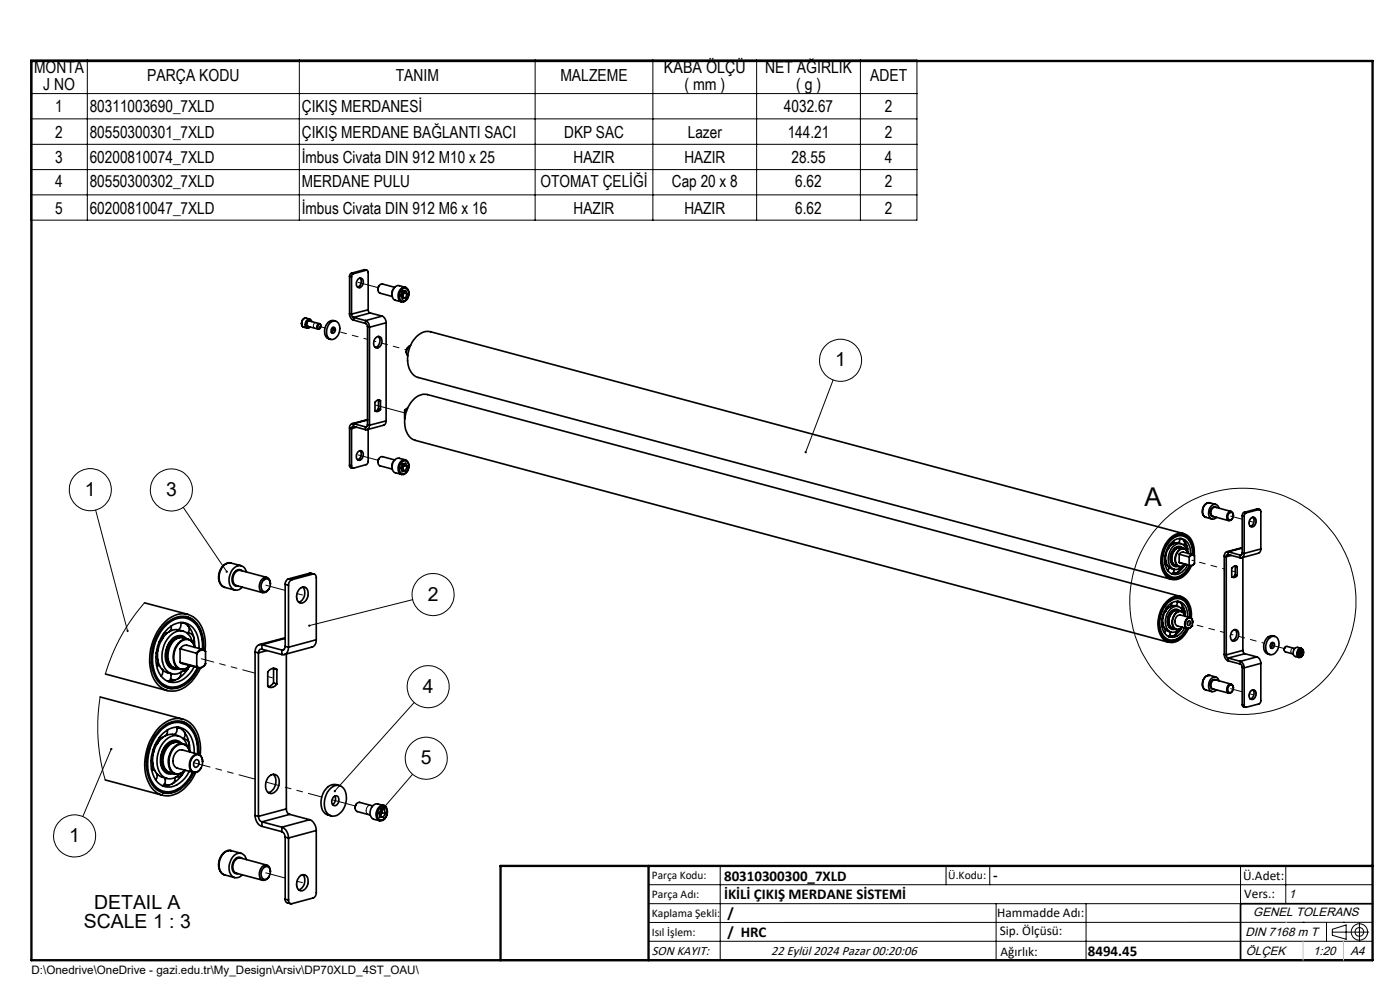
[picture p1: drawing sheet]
<svg xmlns="http://www.w3.org/2000/svg" width="297mm" height="210mm" viewBox="0 0 297 210" stroke-linecap="round" stroke-linejoin="round" font-family="sans-serif">
<g fill="none" stroke="#000" stroke-width=".35">
<path d="M74.2 58.6l.4 .1M74.2 58.6v7.9M74.6 58l-.3 .2-.1 .4M74.6 58.7v7.9M74.6 58l.4 .1M75 58.1l-.3 .2-.1 .4M76 59.2a.69 .69 0 0 1 .9 0 .69 .69 0 0 1 .1 .9 .78 .78 0 0 1-.4 .8 .78 .78 0 0 1-.9-.2l-.1-.8zM76.4 59a1.26 1.26 0 0 1-.6 1.9M77.3 57.2l.5 .1M77.3 57.2l.4 .1M77.3 57.2l-2.7 .8M77.7 57.3l.2 .1 .2 .3v8"/>
<path d="M77.7 57.3l-2.7 .8M64.5 69.4l.7 .2M64.9 67.5a1.06 1.06 0 0 0-.9 .8 1.06 1.06 0 0 0 .5 1.1M64.9 67.5a1.08 1.08 0 0 0-.9 .8 1.08 1.08 0 0 0 .5 1.1M64.9 67.5l.8 .2M65.8 68.1a.6 .6 0 0 0-.8 .4 .6 .6 0 0 0 .5 .8M66.1 68.2a.66 .66 0 0 0-.7-.5 .66 .66 0 0 0-.6 .6 .74 .74 0 0 0 0 1 .74 .74 0 0 0 .9 .2l.1-.1M67.6 68.9a.45 .45 0 0 1 .6 .3 .45 .45 0 0 1-.5 .5h-.2l-.1-.4zM67.8 68.7l-2.1-.6a.65 .65 0 0 0-.6 .5 .65 .65 0 0 0 .2 .6l2.2 .6M68.1 69.1a.42 .42 0 0 0-.5-.5 .42 .42 0 0 0-.4 .5v.2a.4 .4 0 0 0 .3 .5 .4 .4 0 0 0 .5-.3M68.1 69.1v.1M70 68.6a1.23 1.23 0 0 1 1.5-.4 1.23 1.23 0 0 1 .6 1.5 2.08 2.08 0 0 1-1.9 2.3 2.01 2.01 0 0 1-.5-3.1z"/>
<path d="M70.5 69.5a.5 .5 0 0 1 .6 .2 .5 .5 0 0 1-.1 .6 .43 .43 0 0 1-.5 .4 .43 .43 0 0 1-.3-.6zM70.6 69.5l.1 .5-.4 .5M71.2 68.1a1.81 1.81 0 0 0-2.3 2 1.51 1.51 0 0 0 1.3 1.9M74.2 66.5a1.41 1.41 0 0 0 .8 1.4M74.2 66.5l.4 .1M74.6 66.6l.1 .5 .3 .2M75 67.9l2.5 .7M75 67.3v.6M75 67.3l2.5 .7M77.5 68a1.42 1.42 0 0 1 .9 1.4M77.5 68.6l.4 .4 .1 .3M77.5 68v.6"/>
<path d="M78 69.3l.4 .1M78 69.3v20.8M78.1 65.7l.1 .4 .3 .3M78.1 65.7l-3.5 .9M78.4 69.4v20.8M78.5 66.4l-3.5 .9M78.5 66.4l2.6 .7M79.7 71.6a.79 .79 0 0 1 1-.1 .79 .79 0 0 1 .3 1 1.08 1.08 0 0 1-1.4 1.2 1.57 1.57 0 0 1 .1-2.1zM80.3 71.4a1.48 1.48 0 0 1-.7 2.3M80.4 60.7l-.2 .7M81.1 67.1a1.51 1.51 0 0 1 .8 1.4M81.1 67.1l-3.6 .9"/>
<path d="M81.9 68.5l-3.5 .9M81.9 68.5v20.8M83.7 61l-2.6-.8a1.09 1.09 0 0 0-.9 .8 1.09 1.09 0 0 0 .4 1.2l2.6 .7M85.1 61.6a.88 .88 0 0 1 1.1-.4 .88 .88 0 0 1 .5 1.1 1.41 1.41 0 0 1-1.4 1.5 1.46 1.46 0 0 1-.2-2.2zM85.2 63h.1M85.3 63l.7 .2M85.5 61.8v.8M85.5 62.6l-.3 .4M85.5 61.8h.1M85.5 61.8l.2 .4M85.5 62.6l-.2 .4M85.7 62.2l.7 .1"/>
<path d="M85.7 62.2l-.2 .4M86 61a1.66 1.66 0 0 1 0 2.8l-.8 .2M86 61l-1.3-.4a1.79 1.79 0 0 0-1.3 2.8l.5 .3 1.3 .3M86 61a1.7 1.7 0 0 0-1.5 1.2 1.7 1.7 0 0 0 .7 1.8M86.2 74.7l.3 .8M86.4 62.3l-.4-.6-.6 .1-.3 .9 .3 .7 .6-.2M86.4 62.3l-.4 .9M86.4 73.8h.1M86.4 73.8l-.2 .9M87.1 73.3l-.7 .5-.2 .9M74.2 98.7l.1 .5 .5 .1M74.2 90.8v7.9"/>
<path d="M74.2 90.8l.4 .1M74.2 98.7l.4 .1M74.6 90.9v7.9M75 89.9a.76 .76 0 0 0-.8 .9M75 90.4a.39 .39 0 0 0-.4 .5M75 89.9v.5M75 89.9l2.5 .6M75 90.4l2.5 .7M75.6 90.6l-1 .3M76 95.8a.64 .64 0 0 1 .8-.1 .64 .64 0 0 1 .3 .7 1.04 1.04 0 0 1-1.1 1.2 1.27 1.27 0 0 1 0-1.8zM76.4 95.6a1.26 1.26 0 0 1-.6 1.9M77.5 90.5v.6"/>
<path d="M77.8 90.5h-.3M78 90.1a.38 .38 0 0 1-.5 .4M78 89l-3.3 .9M78 90.1l.4 .1M78 89.1l-3 .8M78.1 91.1l-.1 7.1-.3 .4-2.7 .7a.38 .38 0 0 1-.4-.5M78.4 90.2a.77 .77 0 0 1-.9 .9M80.3 84.9h.1M80.3 86.7l-.3 .3-.4 .2M80.3 84.9l.4 .1M80.3 86.7l.4 .1M80.3 84.9v1.8"/>
<path d="M80.4 97.3l-.2 .7M80.7 85a.77 .77 0 0 0-1.1 .3v1.8a.78 .78 0 0 0 1.1-.3M80.7 85v1.8M81.9 89.3l-.1 .6-.4 .3-3.5 .9M81.9 89.3l-3.5 .9M83.7 97.6l-2.6-.7a1.09 1.09 0 0 0-.9 .8 1.09 1.09 0 0 0 .4 1.1l2.6 .7M85.1 98.2a.88 .88 0 0 1 1.1-.4 .88 .88 0 0 1 .5 1.1 1.27 1.27 0 0 1-1.6 1.5 1.75 1.75 0 0 1 0-2.2zM85.3 99.6l-.1 .1M85.3 99.6l.7 .2M85.5 98.4v.8M85.5 99.2l-.3 .4M85.5 98.4h.1"/>
<path d="M85.5 98.4l.2 .4M85.5 99.2l-.2 .4M85.7 98.8l.7 .1M85.7 98.8l-.2 .4M85.9 87.1v1.7M85.9 87.1l.4 .1M86 97.5a1.68 1.68 0 0 1 .7 1.9 1.68 1.68 0 0 1-1.5 1.2M86 97.5l-1.3-.3a1.78 1.78 0 0 0-1.3 2.8l.4 .3 1.4 .3M86 97.5a1.74 1.74 0 0 0-1.5 1.3 1.74 1.74 0 0 0 .6 1.8h.1M86.4 98.9l-.4-.6-.6 .2-.3 .8 .3 .7 .6-.2M86.4 98.9l-.4 .9M86.5 86.6l-.6 .5"/>
<path d="M49 119.4a2.45 2.45 0 0 0-2.6 2.4 2.25 2.25 0 0 0 1.3 2.8M49 119.4a2.81 2.81 0 0 0-2.5 3.5 1.86 1.86 0 0 0 1.2 1.7M49 119.4l2.2 .6M247.1 118.6l.2 .3M247.2 119.7a2.27 2.27 0 0 0 1.7 2.1 2.27 2.27 0 0 0 2.5-1.1l.6-.8M247.2 119.7l.4 .1M247.3 117.3l.1 .3M247.3 117.8l-.2 .3M247.4 119.2h.1M247.4 119.2l-.2 .5M247.4 119.2a1.62 1.62 0 0 0 1.1 1.4l.6 .1M247.8 116.4l-.3 .3"/>
<path d="M247.8 116.4a3.9 3.9 0 0 0-.4 2.8M247.9 116.3l-.1 .1M248 115.8l-.1 .5M248.5 115.6h-.4M249 115.1l.1 .1M249 114.6l-.2 .7M250 116.2a2.2 2.2 0 0 0-1 3.5M250.2 117.6l.4-.4 .4-.1 2.1 .6a3.6 3.6 0 0 0-2.2-4.2 3.9 3.9 0 0 0-3.9 3 5 5 0 0 0 .9 5.7 2.83 2.83 0 0 0 3.8-.9l.8-1.3-2.3-.7M250.2 117.6l2 .5M250.2 119.3l2 .6M250.2 117.6v1.7M250.2 114.2l.1 .5-.4 .5"/>
<path d="M250.3 116.1h-.1a2.01 2.01 0 0 0-1.9 2.3 1.52 1.52 0 0 0 1 1.6M250.5 116.2a1.99 1.99 0 0 0-2.1 2.5l.3 .9 .7 .4M250.5 116.2a2.21 2.21 0 0 0-1.7 3.2l.3 .4 1.1 .4M250.5 116.2l.7 .1M250.5 114.2l1 .9 .4 1.2M250.5 115.3l-.5-.1a2.03 2.03 0 0 0-2.1 1.1M250.6 114.3h-.3M251 113.5l.9 .5M251 116.3a1.45 1.45 0 0 0-2.4 .8 2.2 2.2 0 0 0 .6 3h.7M251.1 113.2l-159.8-42.8a3.9 3.9 0 0 0-4.1 2.7 5.7 5.7 0 0 0 .6 6.5l.7 .4 160 42.9M251.2 115.5l.4 .2 .3 .3M251.2 120l-.1 .1"/>
<path d="M251.3 114.8l-.2 .8M251.3 119.8l-.1 .2M251.4 119.8l-.2 .2M251.4 119.7a1.11 1.11 0 0 1-1.3 .4 1.11 1.11 0 0 1-.7-1.1 2.21 2.21 0 0 1 1.6-2.6l.7 .3 .3 .7a1.19 1.19 0 0 0-1-1.1 1.19 1.19 0 0 0-1.3 .8 2.02 2.02 0 0 0 .6 3.1l.5-.1 .6-.4M251.7 116.7a1.58 1.58 0 0 0-1.2-1.4 1.58 1.58 0 0 0-1.7 .7 3.3 3.3 0 0 0-.2 4.5 1.55 1.55 0 0 0 2.2-.4M251.9 114a4.3 4.3 0 0 1 1.1 3.7M251.9 116.3l-.1 .5M251.9 116.3l.1 1M252.2 118.1l.1 .1M252.3 118.2v1.6M252.3 119.8l-.1 .1M252.6 117.5a2.94 2.94 0 0 0-1.8-3.2 3.1 3.1 0 0 0-3.3 2.4l-.4 1.5 .1 1.5"/>
<path d="M253 117.6a3.7 3.7 0 0 0-1.8-3.8 3.2 3.2 0 0 0-3.7 1.9 5.2 5.2 0 0 0 .3 6.2 2.56 2.56 0 0 0 3.7-.7l.9-1.2a4.4 4.4 0 0 1-2.8 2.5M253.3 117.8a4.1 4.1 0 0 0-2.2-4.6 3.9 3.9 0 0 0-4.1 2.7 5.7 5.7 0 0 0 .6 6.5 2.91 2.91 0 0 0 4-.6l.7-.9 .4-.9M253.4 117.8a.73 .73 0 0 0-1.2 .3M253.4 117.8v.1M253.4 117.9a.7 .7 0 0 0-1.1 .3M253.4 119.5a.69 .69 0 0 1-1.1 .3M253.4 119.5a.79 .79 0 0 1-1.2 .4M253.4 117.9v1.6M255.8 109.7l1.3 .4M256.6 106.7a1.68 1.68 0 0 0-1.5 1.2 1.68 1.68 0 0 0 .7 1.8M256.6 106.6a1.78 1.78 0 0 0-1.4 1.3 1.78 1.78 0 0 0 .5 1.8h.1M256.6 106.6l1.3 .4"/>
<path d="M258.1 107.7a.84 .84 0 0 0-.9 0 .84 .84 0 0 0-.4 .8l.2 .9 .5 .2M258.6 107.8a.99 .99 0 0 0-1-.8 .99 .99 0 0 0-1 .8 1.47 1.47 0 0 0 .8 2.3l.7-.4M259.7 118l.4 .1M259.7 118v20.8M260.1 118.1v20.8M260.6 117a.77 .77 0 0 0-.9 1M260.6 117.6a.35 .35 0 0 0-.5 .5M260.6 117l2.5 .7M260.6 117.6l2.5 .7M260.6 117v.6M260.7 108.9a.55 .55 0 0 1 .7-.1 .55 .55 0 0 1 .2 .7 .58 .58 0 0 1-.4 .8 .58 .58 0 0 1-.7-.5v-.4zM261.2 108.5l-3.4-.9a1.07 1.07 0 0 0-.9 .8 1.07 1.07 0 0 0 .4 1.1l3.4 .9"/>
<path d="M261.2 117.8l-1.1 .3M261.7 109.4a.68 .68 0 0 0-.6-.9 .68 .68 0 0 0-.8 .7 .72 .72 0 0 0 0 .9 .72 .72 0 0 0 .9 .2l.3-.4M263.1 117.7v.6M263.4 117.6l-.3 .1M263.5 117.3a.39 .39 0 0 1-.4 .4M263.5 116.2l-3.3 .8M263.5 109.4l.4 .1M263.5 117.3l.4 .1M263.5 109.4v7.9M263.5 116.3l-2.9 .7M263.7 118.2v19.8M263.9 108.7l-.2 .1-.2 .6"/>
<path d="M263.9 117.4a.76 .76 0 0 1-.8 .9M263.9 108.7l.5 .1M263.9 109.5v7.9M264.4 108.8l-.3 .2-.2 .5M265.4 110a.69 .69 0 0 1 .9-.1 .69 .69 0 0 1 .2 .9 .78 .78 0 0 1-.5 .8 .78 .78 0 0 1-.9-.2l-.1-.7zM265.8 109.7a1.23 1.23 0 0 1-.5 1.9M266.6 108l.6 .1M266.6 108l.5 .1M266.6 108l-2.7 .7M267.1 108.1a.35 .35 0 0 1 .4 .4v7.9M267.1 108.1l-2.7 .7M267.5 116.4l-.4 .9-3.7 1"/>
<path d="M267.5 116.4l-3.6 1M30.7 127.9l9.1 2.4M33.1 139.3l.4 .6M33.4 137l.1 .6M33.5 138l-.4 .5M34.3 135.7l-.5 .4M34.3 135.7a6.3 6.3 0 0 0-.8 4.6M34.5 135.5l-.2 .2M34.5 134.6v.9M35.5 134.3l-.8 .1M36.2 133.6l.3 .1M36.3 132.8v.5l-.3 .6"/>
<path d="M37.9 135.3a3.7 3.7 0 0 0-2.3 4.8l.7 1.1M38.2 137.6l.7-.6 .5-.2 3.7 1M38.2 137.6l3.5 1M38.2 137.6v2.9M38.3 135.1a2.3 2.3 0 0 0-2.6 1.7 3.7 3.7 0 0 0 .5 4.6l.6 .2M38.3 132v1.1l-.5 .5M38.3 135.1l.2 .1M38.7 135.3a2.49 2.49 0 0 0-3 1.7 3.7 3.7 0 0 0 .5 4.3l.8 .4M38.8 132.1a4.4 4.4 0 0 1 2.4 3.4M38.9 133.9l-1-.3a3.4 3.4 0 0 0-3.4 1.9M38.9 132.1h-.6M39.5 135.5a2.06 2.06 0 0 0-3.2 .3 4.5 4.5 0 0 0-.5 5.6 1.81 1.81 0 0 0 2 .5"/>
<path d="M39.6 130.8l1.5 .9M39.9 134.2a1.35 1.35 0 0 1 1.2 .8M39.9 135.6a2.68 2.68 0 0 0-3.8 1.6 3.4 3.4 0 0 0 .8 4.4l1.3 .4M40.1 133.1v.5l-.3 .8M40.8 136.2a2.66 2.66 0 0 0-2-2.3 2.66 2.66 0 0 0-2.9 1.1 6 6 0 0 0-.7 7.1 2.55 2.55 0 0 0 4.1-.2M41.2 131.8a7.1 7.1 0 0 1 1.8 6M41.2 135.5l-.3 .8M41.2 135.5l.1 1.7M41.3 137.3a1.83 1.83 0 0 0-1.4-1.6 1.83 1.83 0 0 0-2 .9 4 4 0 0 0-.4 4.8 1.79 1.79 0 0 0 2.8-.2 1.93 1.93 0 0 1-2.3 .7 1.93 1.93 0 0 1-1.2-2 3.8 3.8 0 0 1 2.7-4.4 2.01 2.01 0 0 1 1.8 1.8M41.7 138.6v.1M41.7 138.7v2.6M42.2 137.6a5.4 5.4 0 0 0-2.4-5.3 4.2 4.2 0 0 0-4.7 1.6 8.4 8.4 0 0 0-1.1 9.3 3.5 3.5 0 0 0 5.7 .3l1-1.3 .5-.8"/>
<path d="M42.9 137.8a7 7 0 0 0-1.9-5.9 4.1 4.1 0 0 0-5.6 .6 9.9 9.9 0 0 0-2 11.3 3.9 3.9 0 0 0 5.9 1 8.2 8.2 0 0 0 2.6-3.2M43.1 137.8a7 7 0 0 0-2.4-6.5 4.4 4.4 0 0 0-5.3 .8 10.4 10.4 0 0 0-2.4 11.6 4.1 4.1 0 0 0 6.5 1.3 7.8 7.8 0 0 0 2.6-3.3l-3.5-1-.4-.2M43.5 138a7.6 7.6 0 0 0-2.5-7.1 4.6 4.6 0 0 0-6 1 11.1 11.1 0 0 0-2.4 12.1 4.4 4.4 0 0 0 7.4 1.2l1.2-1.3 1.3-2.2M43.6 138.2a1.16 1.16 0 0 0-1.9 .5M43.6 138.2a1.08 1.08 0 0 0-1.1-.4 1.08 1.08 0 0 0-.8 .8M43.6 138.2v2.6M47.7 124.6l2.1 .6M51.4 121.1a1.27 1.27 0 0 0-2 .9 1.68 1.68 0 0 0 .7 2.3h.4M52.3 121.3a1.57 1.57 0 0 0-1.3-1.3 1.57 1.57 0 0 0-1.7 .8 3.1 3.1 0 0 0 .2 4.2 1.46 1.46 0 0 0 1.9-.4M54.1 138.3l.7 .2M54.1 138.3v34.7M54.8 138.5v34.7"/>
<path d="M55.6 136.8a1.27 1.27 0 0 0-1.5 1.5M55.6 137.7a.64 .64 0 0 0-.8 .8M55.6 136.8l4.2 1.1M55.6 137.7l4.2 1.1M55.6 136.8v.9M55.8 123.2a.85 .85 0 0 1 1-.4 .85 .85 0 0 1 .6 1 1.46 1.46 0 0 1-1.4 1.7 1.53 1.53 0 0 1-.2-2.3zM56.6 122.5l-5.6-1.5a1.79 1.79 0 0 0-1.5 1.3 1.79 1.79 0 0 0 .6 1.9l5.6 1.5M56.6 138l-1.8 .5M57.4 123.9a1.08 1.08 0 0 0-.7-1.4 1.08 1.08 0 0 0-1.4 .7 1.77 1.77 0 0 0 .4 2.5 1.28 1.28 0 0 0 1.4-.8M59.8 137.9v.9M60.3 137.8l-.5 .1M60.5 137.1a.64 .64 0 0 1-.7 .8"/>
<path d="M60.5 135.3l-5.5 1.4M60.5 124l.7 .1M60.5 137.1l.7 .2M60.5 124v13.1M60.5 135.4l-4.9 1.4M60.7 138.7v32.9M61.2 122.8a1.23 1.23 0 0 0-.7 1.2M61.2 137.3a1.27 1.27 0 0 1-1.4 1.5M61.2 122.8l.7 .2M61.2 124.1v13.2M61.9 123a1.23 1.23 0 0 0-.7 1.1M63.5 124.9a1.05 1.05 0 0 1 1.4-.3 1.05 1.05 0 0 1 .5 1.3 1.67 1.67 0 0 1-1.9 2 1.99 1.99 0 0 1 0-3z"/>
<path d="M64.2 124.5a2.11 2.11 0 0 1-.8 3.2M65.7 121.6l.9 .2M65.7 121.6l.7 .2M65.7 121.6l-4.5 1.2M66.4 121.8a.64 .64 0 0 1 .7 .7v13.2M66.4 121.8l-4.5 1.2M67.1 135.7l-.1 .7-.5 .8-6.2 1.6M67.1 135.7l-5.9 1.6M246.5 131.8l.2 .4M246.7 132.4l-.2 .5 .4 .2M246.7 132.4a1.9 1.9 0 0 0 1.2 1.5l.6 .2M246.7 130.4l.1 .3"/>
<path d="M246.7 131l-.2 .3M247.2 133.6l-.1 .7M247.2 133.5v.1M247.2 133.6h.1M247.3 129.6l-.4 .3M247.3 129.6a4.1 4.1 0 0 0-.6 2.8M247.3 129.6h.1M247.4 129.5l-.1 .1M247.4 129v.5M247.4 129h.1M247.5 128.9h.5M247.6 127.8a2.7 2.7 0 0 1 3-.9 2.7 2.7 0 0 1 1.8 2.6l.1 1.5-2.1-.6a1.3 1.3 0 0 0-1.1 1 1.3 1.3 0 0 0 .5 1.4l2.1 .5a3.7 3.7 0 0 1-4 2.6 4.2 4.2 0 0 1-1.8-5.1l.5-1.6z"/>
<path d="M247.9 120.3l.1 .3-.2 .5M247.9 135.9h1.1M247.9 120.3h.1M248.2 134.8l.5 .2M248.4 128.5h.1M248.5 127.9l-.2 .7M248.5 127.9h.1M249 120.7a.82 .82 0 0 1-.3 1M249 121.4l.6 .2M249.2 130.3a1.16 1.16 0 0 1 1.2-.7 1.16 1.16 0 0 1 1 1.1 1.15 1.15 0 0 0-1.1-1 1.15 1.15 0 0 0-1.2 .9 1.86 1.86 0 0 0 .7 2.9l.6-.1 .4-.4a1.2 1.2 0 0 1-1.5 .4 1.2 1.2 0 0 1-.7-1.3l.1-.8zM249.3 129.5a2.28 2.28 0 0 0-.9 3.6M249.5 134l-.2 .7"/>
<path d="M249.6 122.5l-1.1 .1M249.7 129.4a1.58 1.58 0 0 0-1.8 1.4 1.76 1.76 0 0 0 .8 2.5M249.7 127.6l.1 .1M249.8 127.7l-.1 .4-.3 .4M249.8 127.7h.4M249.9 129.5a1.73 1.73 0 0 0-2.1 1.8 1.59 1.59 0 0 0 1 2M249.9 127.6a2.82 2.82 0 0 1 1.5 2.2M249.9 128.6l-.5-.1a1.83 1.83 0 0 0-2 1M250.2 120.6l-.2 .7M250.3 126.8l1 .5M250.3 129.6a1.26 1.26 0 0 0-2.1 .4 2.29 2.29 0 0 0 .5 3.5l.6-.1M250.4 133.6a2.73 2.73 0 0 1-2.5 1.4 .79 .79 0 0 0 .3-1"/>
<path d="M250.4 133.6l-.5 .3h-.3M250.5 126.5l-159.8-42.8a3.6 3.6 0 0 0-4 2.4 5.7 5.7 0 0 0 .6 6.9l.8 .4 159.8 42.8M250.5 133.4l-.1 .2M250.6 133.2l-.1 .2M250.6 129.7a1.81 1.81 0 0 0-2.6 1.6 1.7 1.7 0 0 0 1.5 2.2M250.7 133.1l-.2 .3M250.8 128.3v.3l-.2 .4 .4 .2 .3 .4M251.1 130a1.62 1.62 0 0 0-1.3-1.4 1.62 1.62 0 0 0-1.7 .9 3.3 3.3 0 0 0 0 4.4l.9 .2 .6-.2 .6-.4M251.1 120.1l-.6 .3M251.1 120.1a3.1 3.1 0 0 1-2.5 1.6M251.1 120.1h.1M251.3 127.4a4.4 4.4 0 0 1 1.1 3.6 3.8 3.8 0 0 0-1.9-3.9 3.4 3.4 0 0 0-3.7 2 5.3 5.3 0 0 0 .4 6.2 2.71 2.71 0 0 0 4-1.2l.5-.8"/>
<path d="M251.4 129.8l-.2 .4M251.4 129.8v.8M251.7 131.4a.71 .71 0 0 1 1-.3 .71 .71 0 0 1 .3 .9 1.08 1.08 0 0 1-1.2 1.2 1.34 1.34 0 0 1-.1-1.8zM251.8 133.3a4.7 4.7 0 0 1-2.7 2.6M252 131.9l.2-.2a.48 .48 0 0 1 .4 .6 .48 .48 0 0 1-.6 .3zM252 130.9a2.81 2.81 0 0 0-2.2-3.3 4 4 0 0 0-3.3 4 2.86 2.86 0 0 0 2.1 3.6 3.2 3.2 0 0 0 2.7-2M252.7 131.1a4.3 4.3 0 0 0-1.9-4.5 3.6 3.6 0 0 0-4.2 2.3 5.9 5.9 0 0 0 .2 6.6 2.76 2.76 0 0 0 4.2-.5l1.1-1.7M252.8 132.8h.1M253 131.9a.77 .77 0 0 0-.6-.9 .77 .77 0 0 0-.9 .7 .98 .98 0 0 0-.2 1 .98 .98 0 0 0 .9 .6l.6-.5M253 131.9v.1M259.7 138.8a1.41 1.41 0 0 0 .9 1.4M259.7 138.8l.4 .1"/>
<path d="M260.1 138.9l.1 .4 .4 .3M260.6 139.6v.6M260.6 139.6l2.5 .7M261.5 133.8a.85 .85 0 0 1 1.1 0 .85 .85 0 0 1 .1 1.2 .89 .89 0 0 1-.5 .9 .89 .89 0 0 1-1-.3l-.2-.7zM262 133.6a1.49 1.49 0 0 1-.6 2.3M262 120.1h.1M262 121.9l-.2 .3-.4 .2M262 120.1l.5 .1M262 121.9l.5 .2M262 120.1v1.8M262.5 120.2a.77 .77 0 0 0-1.2 .3v1.8a.78 .78 0 0 0 1.2-.2M262.5 120.2v1.9"/>
<path d="M263.7 138l.1 .5 .3 .2M263.7 138l-3.6 .9M264.1 138.7l-3.5 .9M264.1 138.7l2.5 .6M266.6 139.3a1.41 1.41 0 0 1 .9 1.4M266.6 139.3l-3.5 1M269.1 135.5a1.2 1.2 0 0 1 1.5-.4 1.2 1.2 0 0 1 .7 1.3 2.18 2.18 0 0 1-1.8 2.5 1.85 1.85 0 0 1-.8-2.8zM269.7 136.4a.5 .5 0 0 1 .7 .2 .5 .5 0 0 1-.1 .6 .46 .46 0 0 1-.7 .3 .46 .46 0 0 1-.1-.8zM269.8 136.3a.84 .84 0 0 1-.2 1.1M270.4 135a1.78 1.78 0 0 0-2.3 1.7 1.64 1.64 0 0 0 1.3 2.1M272.6 137.4l-.2 .4M274.7 137.6l-1.7-.5a.66 .66 0 0 0-.5 .5 .66 .66 0 0 0 .2 .7l1.7 .4"/>
<path d="M275.6 137.9a.57 .57 0 0 1 .7-.1 .57 .57 0 0 1 .2 .7 .65 .65 0 0 1-.4 .8 .65 .65 0 0 1-.8-.3v-.5zM275.7 138.7l-.1 .1M275.7 138.7l-.1 .2 .4 .1M275.9 138.5l-.1-.4-.1 .6M275.9 138.5l.4 .1M275.9 138.5l-.2 .2M276 137.5a1.08 1.08 0 0 0-.9 .8 1.08 1.08 0 0 0 .5 1.2M276.3 138.6l-.1-.6h-.4l-.3 .5 .1 .5h.4M276.3 138.6l-.3 .4M21.2 147.8l17.6 4.7M22.4 143l13.1 3.5M32.5 159l.1 .6"/>
<path d="M32.5 160l-.4 .5M33.3 141.1l.6 .3M33.4 157.7l-.6 .4M33.4 157.7a5.5 5.5 0 0 0 .1 6.7l.9 .4 1 .3M33.5 140.2v.1M33.5 140.3l-.3 .9M33.5 140.3a3 3 0 0 0 2 2.4l.9 .2M33.5 157.5l-.1 .2M33.7 156.6l-.2 .9M33.7 156.6h.1M33.8 156.4h.8M34.5 142.1v.6l-.3 .7"/>
<path d="M34.5 142.2h.1M35.3 155.8l.2 .1M35.5 154.9v.6l-.3 .5M35.5 145.9h1.8M36.2 142.9a1.45 1.45 0 0 1-.4 1.6M36.2 144l1 .2M36.9 157.5a3.7 3.7 0 0 0-1.6 5.9M37 158.4a1.86 1.86 0 0 1 2-.6 1.86 1.86 0 0 1 1.3 1.7 1.84 1.84 0 0 0-1.5-1.6 1.84 1.84 0 0 0-2 .9 3.8 3.8 0 0 0 0 5.1 1.91 1.91 0 0 0 2.4-.5 1.88 1.88 0 0 1-2.1 .8 1.88 1.88 0 0 1-1.3-1.9 4.4 4.4 0 0 1 1.2-3.9zM37.5 154.2v.3M37.5 157.4a1.93 1.93 0 0 0-2.3 .8 4.1 4.1 0 0 0-.1 5.4l.7 .2M37.5 154.5l-.1 .9-.4 .4M37.7 157.5a2.45 2.45 0 0 0-3 1.8 3.5 3.5 0 0 0 .8 4.5l.5 .1"/>
<path d="M37.8 154.3a5.2 5.2 0 0 1 2.5 5.1M37.8 156.1l-.9-.3a3.3 3.3 0 0 0-3.4 1.7M38.2 140.5l3.5 .9M38.2 154.5h-.7M38.3 142.6a1.51 1.51 0 0 1-.4 1.3M38.5 153l1.6 .9M38.5 157.7a1.97 1.97 0 0 0-3 .1 4.6 4.6 0 0 0-.9 5.6 1.82 1.82 0 0 0 2.2 .7M38.9 157.8a2.65 2.65 0 0 0-3.9 1.5 3.5 3.5 0 0 0 .8 4.5l1.4 .4M39.2 155.5a1.22 1.22 0 0 1-.3 1.2 1.27 1.27 0 0 1 1.2 .9M39.8 158.4a2.61 2.61 0 0 0-1.8-2.2 2.61 2.61 0 0 0-2.8 .7 5.9 5.9 0 0 0-.9 7.6 2.61 2.61 0 0 0 3.9-.4M39.9 141.8a1.27 1.27 0 0 1-1.2 .6M39.9 141.8a5 5 0 0 1-4.3 2.7"/>
<path d="M40 141.6l-.1 .2M40.1 141.4l-.1 .2M40.1 154a7.2 7.2 0 0 1 1.9 6M40.2 158l-.2 .7M40.2 141.3l-.2 .3M41.2 159.8a5 5 0 0 0-3-5.5 4.7 4.7 0 0 0-4.7 2.6 7.8 7.8 0 0 0 0 9.1 3.6 3.6 0 0 0 5.2-.4l1.1-1.2 .3-.8M41.7 141.3v.1M41.9 159.9a6.7 6.7 0 0 0-2.5-6.2 4.3 4.3 0 0 0-5.1 1 9.8 9.8 0 0 0-1.9 11.4 3.9 3.9 0 0 0 5.9 .9l.6-.5a7.7 7.7 0 0 0 2-2.7M42 141.6a7.2 7.2 0 0 1-4.6 4.3M43.6 140.8a1.15 1.15 0 0 1-1.9 .5M43.6 140.8a1.28 1.28 0 0 1-1.9 .6M58 141.8h.1"/>
<path d="M58 144.9l-.7 .6-.4 .2M58 141.8l.7 .2M58 144.9l.7 .2M58 141.8v3.1M58.7 142a1.32 1.32 0 0 0-1.9 .5v3a1.27 1.27 0 0 0 1.9-.4M58.7 142v3.1M255.8 146.4l1.3 .3M256.6 143.3a1.71 1.71 0 0 0-1.5 1.2 1.71 1.71 0 0 0 .7 1.9M256.6 143.3a1.77 1.77 0 0 0-1.4 1.2 1.77 1.77 0 0 0 .5 1.8l.1 .1M256.6 143.3l1.3 .3M258.1 144.3a.98 .98 0 0 0-1.1 .2 .98 .98 0 0 0-.2 1.1l.2 .4 .5 .2M258.6 144.4a.93 .93 0 0 0-.8-.8 .93 .93 0 0 0-1 .5 1.68 1.68 0 0 0 .3 2.6l1-.3"/>
<path d="M260.6 140.2l2.5 .7M260.7 145.5a.55 .55 0 0 1 .8-.1 .55 .55 0 0 1 .1 .7 .61 .61 0 0 1-.3 .7 .61 .61 0 0 1-.8-.2v-.6zM261.2 145.1l-3.4-.9a1.07 1.07 0 0 0-.9 .8 1.07 1.07 0 0 0 .4 1.1l3.4 .9M261.7 145.9a.68 .68 0 0 0-.6-.8 .68 .68 0 0 0-.8 .7 .72 .72 0 0 0 0 .9 .72 .72 0 0 0 .9 .2l.3-.4M263.1 140.3a1.41 1.41 0 0 1 .8 1.4M263.1 140.9l.3 .2 .1 .5M263.1 140.3v.6M263.5 149.5l.2 .4 .5 .1M263.5 141.6v7.9M263.5 141.6l.4 .1M263.5 149.5l.4 .1M263.9 141.7v7.9"/>
<path d="M265.4 146.6a.69 .69 0 0 1 .9-.1 .69 .69 0 0 1 .2 .9 .84 .84 0 0 1-.4 .8 .84 .84 0 0 1-.9 0l-.2-.6zM265.8 146.3a1.26 1.26 0 0 1-.5 2M267.5 140.7l-.1 8.4-.3 .2-2.7 .7h-.3l-.2-.4M267.5 140.7l-3.6 1M22.3 165.4l12.2 3.3M32.1 161.3l.3 .6M32.1 163.2l.7 .3M32.5 162.2l-.4 1M33.3 164.1v.2M33.3 164.3l-.1 .8-.2 .3M33.4 164.3h-.1M34.5 168.1h1.8"/>
<path d="M34.9 166.3l.9 .3M37.1 165v.6l-.3 .5M38.6 164.4a4.9 4.9 0 0 1-4.1 2.3 1.31 1.31 0 0 0 .4-1.7M38.6 164.4a1.23 1.23 0 0 1-1.2 .4M38.8 164.1l-.2 .3M38.9 163.7l-.1 .4M39.2 163.5l-.4 .6M41 163.8a7.1 7.1 0 0 1-4.6 4.3M41.1 163.9l-3.5-1a2.24 2.24 0 0 1 .4-3.8h.6l3.5 .9a7 7 0 0 0-2.4-6.5 4.5 4.5 0 0 0-5.8 1.3 10.1 10.1 0 0 0-1.6 11.6 4 4 0 0 0 6.1 .9 8.6 8.6 0 0 0 2.7-3.4M41.1 160.4a1.16 1.16 0 0 1 1.5-.1 1.16 1.16 0 0 1 .4 1.4 1.73 1.73 0 0 1-2 2 2.13 2.13 0 0 1 .1-3.3zM41.4 161.3a.44 .44 0 0 1 .5-.2 .44 .44 0 0 1 .3 .4 .94 .94 0 0 1-.8 1.3 .94 .94 0 0 1 0-1.5zM42.5 160.2a7.5 7.5 0 0 0-2.6-7.2 4.8 4.8 0 0 0-6.1 1.2 11.4 11.4 0 0 0-2.5 11.4 4.4 4.4 0 0 0 7.1 2.2l.7-.5a9.5 9.5 0 0 0 2.4-3.4"/>
<path d="M43 161.6a1.24 1.24 0 0 0-.8-1.5 1.24 1.24 0 0 0-1.5 .6 2.18 2.18 0 0 0 .3 3.1 1.46 1.46 0 0 0 1.6-.9M54.1 173a2.42 2.42 0 0 0 1.5 2.3M54.1 173l.7 .2M54.8 173.2a1.19 1.19 0 0 0 .8 1.1M55.6 174.3l4.2 1.2M55.6 174.3v1M55.6 175.3l4.2 1.1M57.1 164.7a1.21 1.21 0 0 1 1.4-.3 1.21 1.21 0 0 1 .7 1.3 2.28 2.28 0 0 1-1.8 2.6 1.91 1.91 0 0 1-.8-2.8zM58 164.2a2.45 2.45 0 0 1-1.1 3.9M59.8 175.5a2.37 2.37 0 0 1 1.4 2.3M59.8 176.4a1.23 1.23 0 0 1 .7 1.2M59.8 175.5v.9"/>
<path d="M60.5 177.6v13.1M60.5 177.6l.7 .2M60.7 171.6a1.11 1.11 0 0 0 .8 1.1M60.7 171.6l-5.9 1.6M61.2 177.8v13.1M61.5 172.7l-5.9 1.6M61.5 172.7l4.2 1.2M65.7 173.9a2.47 2.47 0 0 1 1.4 2.3M65.7 173.9l-5.9 1.6M67.1 176.2v13.2a1.14 1.14 0 0 1-.7 1.1l-4.5 1.2a.64 .64 0 0 1-.7-.8M67.1 176.2l-5.9 1.6M69.8 167.5a1.91 1.91 0 0 1 2.2-.9 1.91 1.91 0 0 1 1.4 1.8 4 4 0 0 1-2.5 4.7 2.21 2.21 0 0 1-2.1-2.7l.1-.7a4.6 4.6 0 0 1 .9-2.2z"/>
<path d="M70.8 169a.65 .65 0 0 1 .8-.1 .65 .65 0 0 1 .3 .8 .93 .93 0 0 1-.3 .9 .93 .93 0 0 1-1 .1 1.3 1.3 0 0 1 .2-1.7zM71 168.9l.2 .9-.4 .7-.2 .2M72 166.6a2.55 2.55 0 0 0-3.5 1.7 3.8 3.8 0 0 0 .5 4.3l1.3 .5M75.5 170.7l-.2 .7M79.1 170.9l-2.8-.7a1.08 1.08 0 0 0-.9 .8 1.08 1.08 0 0 0 .4 1.1l2.7 .8M80.6 173.2l.7 .2M80.6 171.4a.94 .94 0 0 1 1.2-.1 .94 .94 0 0 1 .3 1.2 1.23 1.23 0 0 1-1.6 1.3 1.68 1.68 0 0 1 .1-2.4zM80.8 172.8l-.2 .3M80.8 172.8l-.2 .4M80.9 171.8l.1 .2M80.9 171.7l.1 .3M81 172l-.2 .8"/>
<path d="M81 172v.4M81 172.4l.7 .2M81 172.4l-.2 .4M81.4 170.9a1.8 1.8 0 0 1-.3 3.2h-.6M81.4 170.9l-1.3-.4a1.82 1.82 0 0 0-1.5 1.4 1.82 1.82 0 0 0 .6 1.9l1.3 .3M81.4 170.9a1.84 1.84 0 0 0-1.2 3l.3 .2M81.7 172.6l-.1-.9h-.7l-.5 .8 .2 .8 .7 .1M81.7 172.6l-.4 .8M47.7 185.6l2.1 .6M49 180.4a2.26 2.26 0 0 0-2.5 1.9 2.4 2.4 0 0 0 1.2 3.3M49 180.4a2.45 2.45 0 0 0-2.5 2.4 2.33 2.33 0 0 0 1.2 2.8M49 180.4l2.2 .6"/>
<path d="M51.4 182.1a1.14 1.14 0 0 0-1.8 .5l-.2 .4a1.65 1.65 0 0 0 .7 2.3h.4M52.3 182.3a1.56 1.56 0 0 0-1.3-1.3 1.56 1.56 0 0 0-1.7 .8 3.1 3.1 0 0 0 .2 4.2 1.54 1.54 0 0 0 1.9-.4M55.8 184.2a.85 .85 0 0 1 1-.3 .85 .85 0 0 1 .6 .9 1.46 1.46 0 0 1-1.4 1.7 1.53 1.53 0 0 1-.2-2.3zM56.6 183.5l-5.6-1.5a1.81 1.81 0 0 0-1.5 1.3 1.81 1.81 0 0 0 .6 1.9l5.6 1.5M57.4 184.9a1.08 1.08 0 0 0-.7-1.4 1.08 1.08 0 0 0-1.4 .7l-.2 .5a1.57 1.57 0 0 0 .6 2 1.25 1.25 0 0 0 1.4-.8M60.5 190.7l.2 .7 1 .3M60.5 190.7l.7 .2M63.5 185.9a1.06 1.06 0 0 1 1.4-.2 1.06 1.06 0 0 1 .5 1.2 1.62 1.62 0 0 1-1.9 2 1.99 1.99 0 0 1 0-3zM64.2 185.6a2.11 2.11 0 0 1-.8 3.2M291.2 191.7h-28v12M106.2 203.7h185"/>
<circle cx="275.4" cy="138.4" r="1.1"/>
</g>
<g fill="none" stroke="#000" stroke-width=".21" stroke-dasharray="6.3 1.3 1.3 1.3 1.3 1.3">
<path d="M76.7 59.7l-.3-.7M67 68.4a.64 .64 0 0 0-.5 .5 .64 .64 0 0 0 .2 .7M67.7 69.2l1.3 .4M75.9 60.9l.5-.5 .3-.7M80.2 61l-4.3-1.1M83.7 61a1.27 1.27 0 0 0-.5 1.7M75.9 97.5l.5-.4 .3-.8M76.7 96.3l-.3-.7M79.6 87.2l.7-.5M80.2 97.6l-4.3-1.1M83.7 97.7a1.27 1.27 0 0 0-.5 1.6M85.8 87.6l-6.1-1.7"/>
<path d="M261.1 109.5l2.4 .6M265 110.9a.92 .92 0 0 1 .3-.9 .92 .92 0 0 1 1-.1 1.14 1.14 0 0 1 .1 1.2 1.14 1.14 0 0 1-1 .6l-.3-.3-.1-.5M265 110.5l.7 .2M56.4 124.1l4.1 1.1M63 125.9l1.2 .3M261.3 121.1l.6 .2M262.5 122a.77 .77 0 0 1-1.2 .3M272.5 137.6l-3-.8M273.8 138.2l.3-.6 .3-.1M274.1 138.6l-.3-.4M56.8 143.5l1 .3M58.8 145a1.28 1.28 0 0 1-2 .5"/>
<path d="M261.1 146.1l2.4 .7M265 147.5a.92 .92 0 0 1 .3-.9 .92 .92 0 0 1 1-.1 1.14 1.14 0 0 1 .1 1.2 1.14 1.14 0 0 1-1 .6l-.3-.3-.1-.5M265 147.2l.7 .1M75.4 171l-5-1.4M77.7 172a1 1 0 0 1 .9-1.2M78.1 172.7l-.3-.2-.1-.5M56.4 185.1l4.1 1.2M63 186.9l1.2 .3"/>
</g>
<path d="M79.3 72.4l7 1.8M268.2 136.4l-7.1-1.9" fill="none" stroke="#000" stroke-width=".21" stroke-dasharray="6.3 1.3 1.3 1.3 1.3 1.3" stroke-dashoffset="5.9"/>
<path d="M70.3 69.9l7.7 2.1M259.7 134.2l-7.8-2.1" fill="none" stroke="#000" stroke-width=".21" stroke-dasharray="6.3 1.3 1.3 1.3 1.3 1.3" stroke-dashoffset="5.5"/>
<path d="M252.9 118.8l6.8 1.9" fill="none" stroke="#000" stroke-width=".21" stroke-dasharray="6.3 1.3 1.3 1.3 1.3 1.3" stroke-dashoffset="6"/>
<g fill="none" stroke="#000" stroke-width=".21">
<path d="M6.5 12.7h188v34h-188zM6.5 19.9h188M18.5 12.7v34M63.5 12.7v34M113.5 12.7v34M138.5 12.7v34M160.5 12.7v34M182.5 12.7v34M6.5 25.2h188M6.5 30.6h188M6.5 36h188M6.5 41.3h188"/>
<path d="M176.7 80.6l-5.8 15.3M20.3 108.2l6.8 25.6M38.9 107.6l9.2 13.7M30.7 127.9l-3 3.8-2.2 3.5-1.6 3.4-1.5 4.4M87.6 127.2l-22 5.5M21.2 147.8l-.4 4.2v4.5l.6 5 .9 3.9M23.6 158.9l-6 14.3M87.9 149l-16.9 18.8M81.5 170.7l.5 .5-1.6 1.3zM87.5 164.2l-7.1 8.3M137.6 187.7h153.6M137.6 191.7h153.6"/>
<path d="M137.6 199.7h153.6M152.8 183.7v20M200.7 183.7v4M210 183.7v4M211.3 191.7v12M230.4 191.7v12M263.2 183.7v20M272.8 183.7v8M276.4 195.6h.1M281.4 195.6v4.1M282.6 197.7h7.8M282.6 197.1l3-.9v3l-3-.8z"/>
<path d="M285 195.6h.1M288.4 195.8v3.8M291.2 195.6l-153.6 .1"/>
<circle cx="178.3" cy="76.4" r="4.5"/>
<circle cx="19.2" cy="103.9" r="4.5"/>
<circle cx="36.4" cy="103.9" r="4.5"/>
<circle cx="91.9" cy="126.1" r="4.5"/>
<circle cx="263.7" cy="127.6" r="24"/>
<circle cx="90.8" cy="145.7" r="4.5"/>
<circle cx="15.8" cy="177.3" r="4.5"/>
<circle cx="90.4" cy="160.8" r="4.5"/>
<circle cx="288.4" cy="197.7" r="1.74"/>
<circle cx="288.4" cy="197.7" r=".93"/>
</g>
<path d="M63 127a1.98 1.98 0 0 1 1.5-2.5 1.78 1.78 0 0 1 .3 3 1 1 0 0 1-1.1 .4 1 1 0 0 1-.7-.9M63 188a1.98 1.98 0 0 1 1.5-2.5 1.78 1.78 0 0 1 .3 3 1 1 0 0 1-1.1 .4 1 1 0 0 1-.7-.9" fill="none" stroke="#000" stroke-width=".21" stroke-dasharray="6.3 1.3 1.3 1.3 1.3 1.3" stroke-dashoffset="4.9"/>
<path d="M68.3 169.1l-11.9-3.2" fill="none" stroke="#000" stroke-width=".21" stroke-dasharray="6.3 1.3 1.3 1.3 1.3 1.3" stroke-dashoffset="3.4"/>
<path d="M54.1 165.3l-13-3.5" fill="none" stroke="#000" stroke-width=".21" stroke-dasharray="6.3 1.3 1.3 1.3 1.3 1.3" stroke-dashoffset="2.8"/>
<path d="M42.7 139.7l11.4 3.1" fill="none" stroke="#000" stroke-width=".21" stroke-dasharray="6.3 1.3 1.3 1.3 1.3 1.3" stroke-dashoffset="3.6"/>
<path d="M6.7 12.9h284.5v190.8h-284.5zM137.6 183.7v20M291.2 183.7h-185v20" fill="none" stroke="#000" stroke-width=".5"/>
<path d="M272.8 195.6h.1M276.4 199.7v4M285 199.7v4" fill="none" stroke="#c0c0c0" stroke-width=".21"/>
<path d="M170.8 95.7l-.1 .1 .1 .3 .1-.2-.1 .2a.23 .23 0 0 0 .3-.2 .23 .23 0 0 0-.3-.2zM65.4 132.6v.2l.2-.1-.2 .1a.24 .24 0 0 0 .3 .1 .24 .24 0 0 0 .1-.4 .24 .24 0 0 0-.4 .1zM47.9 121.1l.1 .4h.3l-.2-.2 .2 .1-.1-.3zM26.9 133.7a.22 .22 0 0 0 0 .3 .22 .22 0 0 0 .2 0v-.2v.2a.23 .23 0 0 0 .2-.3 .23 .23 0 0 0-.4 0zM70.9 167.6l-.1 .3 .1 .1 .1-.2-.1 .2 .1 .1a.24 .24 0 0 0 .3-.3 .24 .24 0 0 0-.4-.2zM81.5 170.7l.5 .5-1.6 1.3zM23.5 158.7a.24 .24 0 0 0-.1 .3 .24 .24 0 0 0 .4 0 .24 .24 0 0 0-.1-.3l-.1 .2 .1-.2z" fill="#000"/>
<text font-size="5.5" x="242.8" y="107.3">A</text>
<g font-size="4.1">
<text x="177.2" y="77.7">1</text>
<text x="18" y="105.2">1</text>
<text x="35.2" y="105.2">3</text>
<text x="90.7" y="127.4">2</text>
<text x="89.7" y="147">4</text>
<text x="89.3" y="162.1">5</text>
<text x="14.7" y="178.6">1</text>
<text x="17.8" y="196.8">SCALE 1 : 3</text>
<text x="20" y="192.8">DETAIL A</text>
</g>
<g font-size="3.5">
<text x="7.2" y="15.5">MONTA</text>
<text x="31.2" y="17.3">PARÇA KODU</text>
<text x="84" y="17.3">TANIM</text>
<text x="118.9" y="17.3">MALZEME</text>
<text x="140.9" y="15.5">KABA ÖLÇÜ</text>
<text x="162.3" y="15.5">NET AĞIRLIK</text>
<text x="184.6" y="17.3">ADET</text>
<text x="9.2" y="19">J NO</text>
<text x="11.7" y="23.8">1</text>
<text x="19" y="23.8">80311003690_7XLD</text>
<text x="64" y="23.8">ÇIKIŞ MERDANESİ</text>
<text x="145.2" y="19">( mm )</text>
<text x="166.3" y="23.8">4032.67</text>
<text x="168.9" y="19">( g )</text>
<text x="187.7" y="23.8">2</text>
<text x="11.7" y="29.2">2</text>
<text x="19" y="29.2">80550300301_7XLD</text>
<text x="64" y="29.2">ÇIKIŞ MERDANE BAĞLANTI SACI</text>
<text x="119.7" y="29.2">DKP SAC</text>
<text x="145.9" y="29.2">Lazer</text>
<text x="167.1" y="29.2">144.21</text>
<text x="187.7" y="29.2">2</text>
<text x="11.7" y="34.6">3</text>
<text x="19" y="34.6">60200810074_7XLD</text>
<text x="64" y="34.6">İmbus Civata DIN 912 M10 x 25</text>
<text x="121.7" y="34.6">HAZIR</text>
<text x="145.2" y="34.6">HAZIR</text>
<text x="167.9" y="34.6">28.55</text>
<text x="187.7" y="34.6">4</text>
<text x="11.7" y="39.6">4</text>
<text x="19" y="39.6">80550300302_7XLD</text>
<text x="64" y="39.6">MERDANE PULU</text>
<text x="114.7" y="39.6">OTOMAT ÇELİĞİ</text>
<text x="142.5" y="39.6">Cap 20 x 8</text>
<text x="168.7" y="39.6">6.62</text>
<text x="187.7" y="39.6">2</text>
<text x="11.7" y="45.3">5</text>
<text x="19" y="45.3">60200810047_7XLD</text>
<text x="64" y="45.3">İmbus Civata DIN 912 M6 x 16</text>
<text x="121.7" y="45.3">HAZIR</text>
<text x="145.2" y="45.3">HAZIR</text>
<text x="168.7" y="45.3">6.62</text>
<text x="187.7" y="45.3">2</text>
</g>
<g font-size="3.2">
<text x="153.6" y="186.8">80310300300_7XLD</text>
<text x="153.6" y="190.8">İKİLİ ÇIKIŞ MERDANE SİSTEMİ</text>
<text x="210.7" y="186.6">-</text>
<text x="154.3" y="194.8">/</text>
<text x="154.3" y="198.8">/ HRC</text>
<text x="230.8" y="202.8">8494.45</text>
</g>
<g font-size="2.8">
<text x="263.7" y="186.7">Ü.Adet:</text>
<text x="263.9" y="190.5">Vers.:</text>
<text x="211.5" y="194.5">Hammadde Adı:</text>
<text x="138.3" y="202.6">SON KAYIT:</text>
<text x="163.6" y="202.6">22 Eylül 2024 Pazar 00:20:06</text>
<text x="212.1" y="198.4">Sip. Ölçüsü:</text>
<text x="212.2" y="202.7">Ağırlık:</text>
</g>
<g font-size="2.6">
<text x="273.4" y="190.4">1</text>
<text x="265.9" y="194.4">GENEL TOLERANS</text>
<text x="264.2" y="198.5">DIN 7168 m T</text>
<text x="264.3" y="202.6">ÖLÇEK</text>
<text x="278.5" y="202.6">1:20</text>
<text x="286.5" y="202.6">A4</text>
</g>
<g font-size="2.5">
<text x="138.3" y="186.4">Parça Kodu:</text>
<text x="138.3" y="190.5">Parça Adı:</text>
<text x="201.2" y="186.5">Ü.Kodu:</text>
<text x="138.3" y="194.5">Kaplama Şekli:</text>
<text x="138.3" y="198.6">Isıl İşlem:</text>
<text x="6.7" y="206.7">D:\Onedrive\OneDrive - gazi.edu.tr\My_Design\Arsiv\DP70XLD_4ST_OAU\</text>
</g>
</svg>
